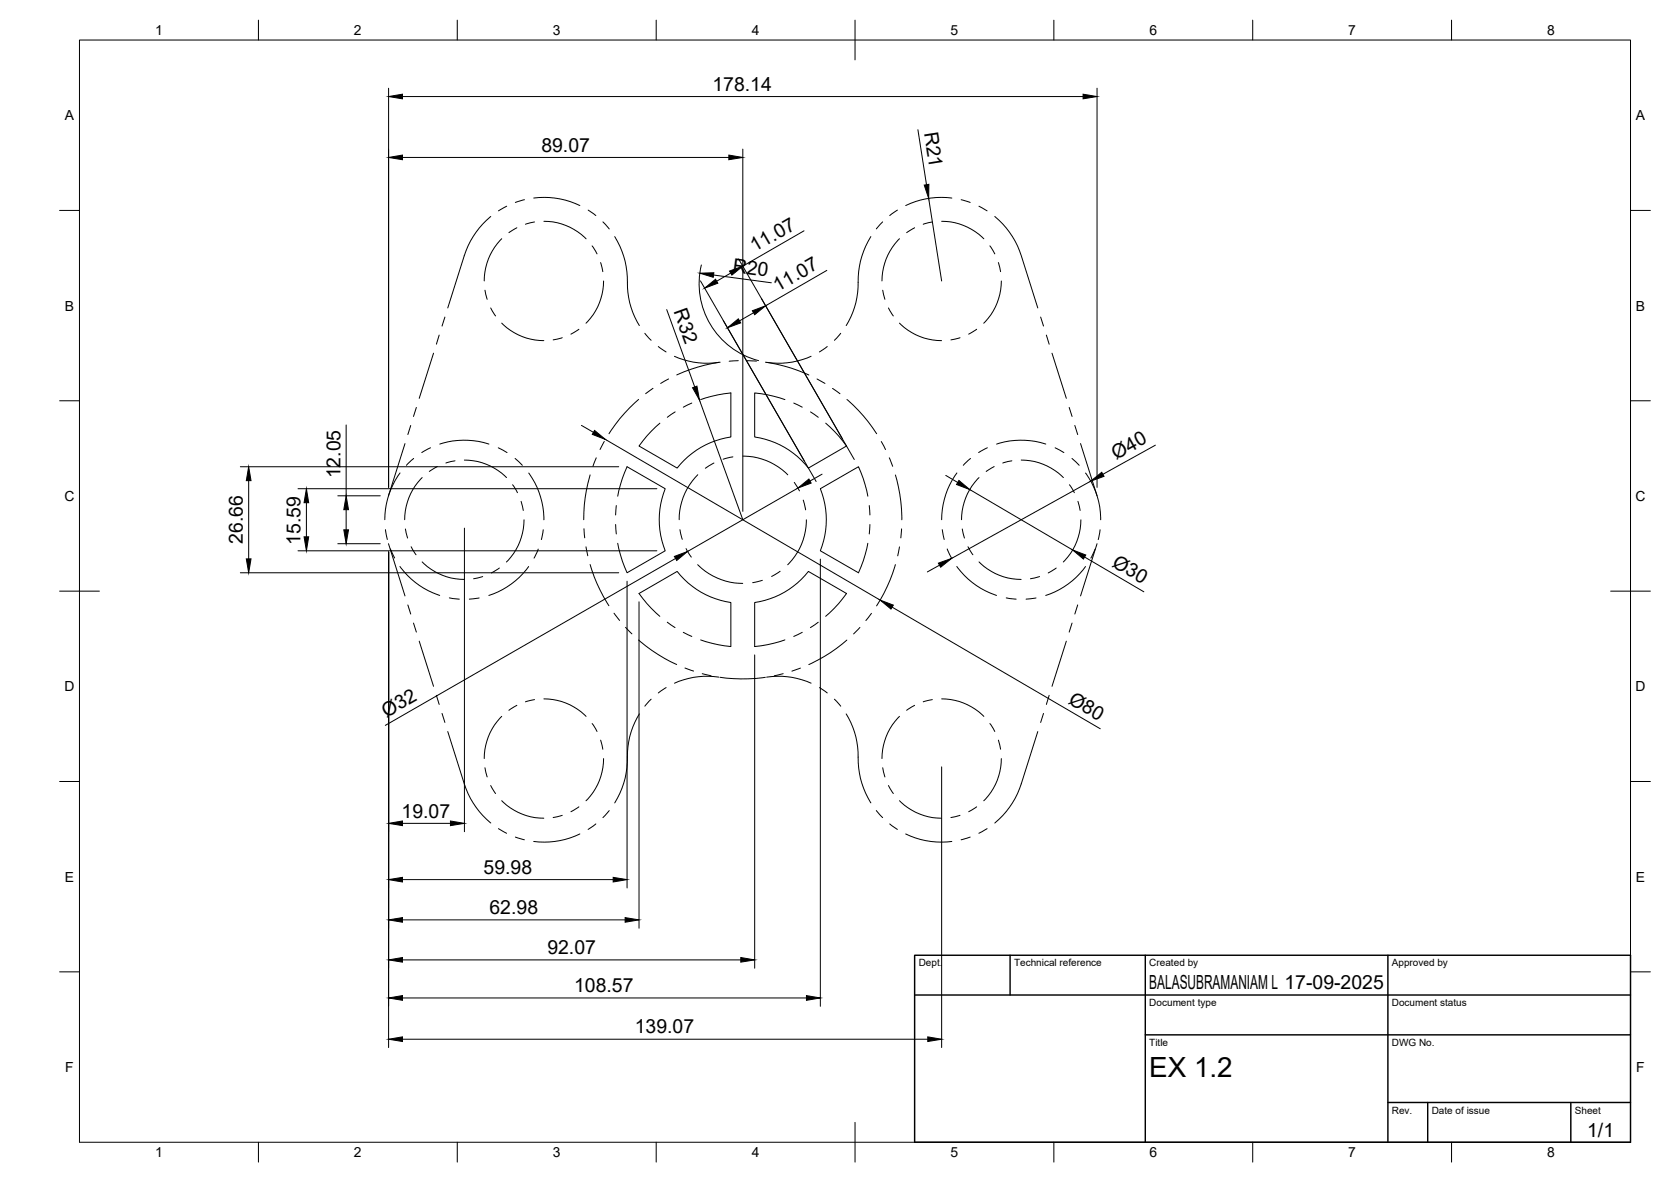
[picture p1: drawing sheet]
<svg xmlns="http://www.w3.org/2000/svg" width="420mm" height="297mm" viewBox="0 0 420 297" stroke-linecap="round" stroke-linejoin="round" font-family="sans-serif">
<!-- layer: Reference -->
<g fill="none" stroke="#000" stroke-width=".25">
<path d="M123.4 54.4a21 21 0 0 0-6.7 9.9l-4.1 13.1M126.2 60a15 15 0 0 0-4.4 10.6M127.4 51.8l-2.1 1.2M130 57.2l-2 1.3M131.9 50.2l-2.3 .7M134.2 49.8a20.6 20.6 0 0 1 11.6 1.9M134.4 55.8l-2.3 .6M136.8 55.6a14.9 14.9 0 0 1 10.6 4.4M147.9 52.8l1.9 1.4M151.6 55.8l1.6 1.7M154.6 59.5a21.6 21.6 0 0 1 3.2 12.7 20 20 0 0 0 3 9.6M219 59.5a21.6 21.6 0 0 0-3.2 12.7 20 20 0 0 1-3 9.6"/>
<path d="M221.9 55.8l-1.6 1.7M225.7 52.8l-2 1.4M226.2 60a15 15 0 0 0-4.4 10.6M230 57.2l-2 1.3M234.4 55.8l-2.3 .6M236.8 55.6a14.9 14.9 0 0 1 10.6 4.4M239.3 49.8a20.6 20.6 0 0 0-11.6 1.9M241.7 50.2l2.2 .7M246.1 51.8l2.1 1.2M250.1 54.4a21 21 0 0 1 6.7 9.9l4.1 13.1M111.9 79.7l-.8 2.2M121.9 72.9l.6 2.3"/>
<path d="M123.4 77.4l1.2 2M148.9 61.8l1.2 2M151 66l.6 2.3M151.8 70.6a14.9 14.9 0 0 1-4.5 10.6M222 72.9l.5 2.3M223.4 77.4l1.2 2M248.9 61.8l1.2 2M251 66l.6 2.3M251.8 70.6a14.9 14.9 0 0 1-4.4 10.6M261.7 79.7l.7 2.2M109 88.8l-3.6 11.3M110.4 84.2l-.7 2.3"/>
<path d="M126.2 81.2a15 15 0 0 0 10.5 4.4M141.4 84.9l-2.3 .5M145.6 82.7l-2 1.3M162.1 83.8l1.6 1.7M164.2 97.6l-1.9 1.3M165.5 87.1l2 1.3M168.1 95.2l-2 1.2M169.6 89.5a19.9 19.9 0 0 0 11.2 1.6M181.1 91a40.4 40.4 0 0 0-10.9 3.2M185.6 90.6l-2.3 .2M187.9 90.6l2.3 .2M192.5 91l2.9 .6 3.5 .9 4.5 1.7"/>
<path d="M203.9 89.5a19.9 19.9 0 0 1-11.1 1.6M205.4 95.2l2 1.2M208 87.1l-2 1.3M209.3 97.6l1.9 1.3M211.4 83.8l-1.6 1.7M226.2 81.2a14.8 14.8 0 0 0 10.5 4.4M241.4 84.9l-2.3 .5M245.6 82.7l-2 1.3M263.1 84.2l.7 2.3M264.5 88.8l3.6 11.3M100.6 118.9a19.9 19.9 0 0 0-3.8 11.7M101.8 111.5l-4.1 13.1"/>
<path d="M103.3 106.9l-.7 2.3M104 115.2l-1.8 1.7M104.7 102.4l-.7 2.3M108.2 112.5l-2.2 1.2M110 117.2l-2.1 1.3M110.6 111.6a20.1 20.1 0 0 1 12.3 0M114.4 115.8l-2.3 .6M116.8 115.6a14.9 14.9 0 0 1 10.6 4.4M125.3 112.5l2.2 1.2M129.5 115.2l1.8 1.7M132.9 118.9a19.8 19.8 0 0 1 3.9 11.7M148.4 119.3l-1.3 5.8-.3 5.5"/>
<path d="M149.9 115l-.8 2.2M151.9 110.9l-1 2.1M160.6 100.4l-2.3 2.1-2.4 2.7-2.8 3.8M169.8 103.5l-2 1.4M173.9 101.3l-2.1 1M175.5 119.3a15.8 15.8 0 0 0-4.7 11.3M176.2 100.4l4.4-1.2 3.2-.5v11.1a20.9 20.9 0 0 0-13.5 7.8l-9.6-5.5 2-2.6 3.2-3.2M179.5 116.4l-2.1 1.3M184.3 114.8l-2.5 .6M186.8 114.6a15.8 15.8 0 0 1 11.3 4.7M197.4 100.4l-4.4-1.2-3.2-.5v11.1a20.9 20.9 0 0 1 13.5 7.8l9.6-5.5-2-2.6-3.3-3.2M199.6 101.3l2.1 1"/>
<path d="M203.8 103.5l1.9 1.4M213 100.4a38.7 38.7 0 0 1 7.4 8.6M221.6 111l1.1 2M223.6 115l.9 2.2M225.1 119.4l1.2 4.8 .4 3.7 .1 2.7M240.6 118.9a19.9 19.9 0 0 0-3.8 11.7M244 115.2l-1.8 1.7M248.3 112.5l-2.2 1.2M250 117.2l-2 1.3M250.6 111.6a20.1 20.1 0 0 1 12.4 0M254.4 115.8l-2.3 .6M256.8 115.6a14.9 14.9 0 0 1 10.6 4.4"/>
<path d="M265.3 112.5l2.2 1.2M268.8 102.4l.8 2.3M269.5 115.2l1.9 1.7M270.3 106.9l.7 2.3M271.7 111.5l4.1 13.1M272.9 118.9a19.5 19.5 0 0 1 3.9 11.7M96.9 133.1l.5 2.5M97.7 136.6l4.1 13.2M98.1 138l1.1 2.2M101.9 132.9l.6 2.3M103.4 137.4l1.2 2M106.2 120a14.8 14.8 0 0 0-4.5 10.6"/>
<path d="M128.9 121.8l1.2 2M131 126l.6 2.3M131.8 130.6a14.9 14.9 0 0 1-4.5 10.6M135.3 138l-1 2.3M136.6 133.1l-.5 2.5M146.8 132.9l.2 2.3M147.3 137.4l.5 2.3M154.8 131.8l.2 2.4M155 127l-.2 2.4M155.3 124.7l1.2-4.4 1.2-3 9.6 5.5a21 21 0 0 0 0 15.6l-9.6 5.5-1.2-3-1.2-4.4M171 133.1l.6 2.4M172.5 137.9l1.3 2.1"/>
<path d="M199.7 121.2l1.3 2.2M202 125.7l.6 2.4M202.8 130.6a15.7 15.7 0 0 1-4.7 11.3M218.2 124.7l-1.1-4.4-1.2-3-9.6 5.5a21 21 0 0 1 0 15.6l9.6 5.5 1.2-3 1.1-4.4M218.6 127l.1 2.4M218.7 131.8l-.1 2.4M226.2 137.4l-.5 2.3M226.7 132.9l-.2 2.3M236.9 133.1l.5 2.5M238.2 138l1 2.2M242 132.9l.5 2.3M243.4 137.4l1.2 2"/>
<path d="M246.2 120a14.8 14.8 0 0 0-4.4 10.6M268.9 121.8l1.2 2M271 126l.6 2.3M271.8 130.6a14.9 14.9 0 0 1-4.4 10.6M275.4 138l-1.1 2.3M275.8 136.6l-4.1 13.2M276.6 133.1l-.5 2.5M100.6 142.4a20 20 0 0 0 10 7.2M102.6 152l.7 2.3M104 156.6l.7 2.2M106.2 141.2a15 15 0 0 0 10.5 4.4M113 150.2l2.5 .4"/>
<path d="M120.5 150.3l-2.5 .3M121.4 144.9l-2.3 .5M125.6 142.8l-2.1 1.2M132.9 142.4a19.9 19.9 0 0 1-10 7.2M148.4 141.9l1.7 4.8 3 5.5M154.4 154.1l1.4 1.8M157.3 157.7l1.6 1.6M165.9 154.9l-3.2-3.2-2-2.6 9.6-5.5a20.9 20.9 0 0 0 13.5 7.8v11.1l-3.2-.5-4.4-1.2M167.8 156.4l1.9 1.3M171.8 158.9l2.1 1M175.4 141.9a16 16 0 0 0 11.4 4.7M191.7 145.8l-2.4 .6"/>
<path d="M196.2 143.6l-2.2 1.3M201.7 158.9l-2.1 1M205.7 156.4l-1.9 1.3M207.6 154.9l3.3-3.2 2-2.6-9.6-5.5a20.9 20.9 0 0 1-13.5 7.8v11.1l3.2-.5 4.4-1.2M216.2 157.7l-1.6 1.6M219.1 154.1l-1.4 1.8M225.1 141.9l-2.1 5.6-2.6 4.8M240.6 142.4a20 20 0 0 0 10 7.2M246.2 141.2a14.8 14.8 0 0 0 10.6 4.4M253 150.2l2.5 .4M260.5 150.3l-2.5 .3M261.4 144.9l-2.3 .5"/>
<path d="M265.6 142.8l-2 1.2M269.6 156.6l-.8 2.2M271 152l-.7 2.3M272.9 142.4a19.9 19.9 0 0 1-10 7.2M105.4 161.1l3.6 11.4M109.7 174.7l.7 2.3M111.1 179.3l.8 2.3M130 177.3l-2 1.2M134.4 175.8l-2.3 .6M136.8 175.6a14.9 14.9 0 0 1 10.6 4.4M160.5 160.8l5 3.7 4.6 2.5M160.8 179.4a20.7 20.7 0 0 0-3.1 12.2 20.8 20.8 0 0 1-3.1 10.2"/>
<path d="M163.7 175.7l-1.6 1.8M167.5 172.8l-2 1.3M172.2 167.9l2.2 .7M176.6 169.3l2.2 .5M180.8 170.2a20.1 20.1 0 0 0-11.2 1.5M181.1 170.2l5.2 .4 3.7-.1 2.4-.3M192.8 170.2a20.1 20.1 0 0 1 11.1 1.5M196.9 169.3l-2.2 .5M201.3 167.9l-2.2 .8M206.1 172.8l1.9 1.3M209.8 175.7l1.6 1.8M212.8 179.4a20.7 20.7 0 0 1 3 12.2 20.8 20.8 0 0 0 3.2 10.2"/>
<path d="M212.9 160.9l-4 3.1-5.5 3M230 177.3l-2 1.2M234.4 175.8l-2.3 .6M236.8 175.6a14.9 14.9 0 0 1 10.6 4.4M262.4 179.3l-.7 2.3M263.8 174.7l-.7 2.3M268.1 161.1l-3.6 11.4M112.6 183.8l4.1 13.2a21 21 0 0 0 6.7 9.8M121.9 192.9l.6 2.3M123.4 197.4l1.2 2M126.2 180a14.8 14.8 0 0 0-4.4 10.6M148.9 181.8l1.2 2"/>
<path d="M151 186l.6 2.3M151.8 190.6a14.9 14.9 0 0 1-4.5 10.6M222 192.9l.5 2.3M223.4 197.4l1.2 2M226.2 180a14.8 14.8 0 0 0-4.4 10.6M248.9 181.8l1.2 2M251 186l.6 2.3M251.8 190.6a14.9 14.9 0 0 1-4.4 10.6M260.9 183.8l-4.1 13.2a21 21 0 0 1-6.7 9.8M125.3 208.2l2.1 1.2M126.2 201.2a15 15 0 0 0 10.5 4.4M129.6 210.4l2.2 .6"/>
<path d="M141.4 204.9l-2.3 .6M145.6 202.8l-2 1.2M145.8 209.6a20.6 20.6 0 0 1-11.6 1.9M149.8 207.1l-1.9 1.3M153.2 203.7l-1.6 1.8M220.3 203.7l1.6 1.8M223.7 207.1l1.9 1.3M226.2 201.2a14.8 14.8 0 0 0 10.5 4.4M227.7 209.6a20.6 20.6 0 0 0 11.6 1.9M241.4 204.9l-2.3 .6M243.9 210.4l-2.2 .6M245.6 202.8l-2 1.2"/>
<path d="M248.2 208.2l-2.1 1.2"/>
</g>
<!-- layer: BORDER -->
<g fill="none" stroke="#000" stroke-width=".25">
<path d="M20 10.1h390v276.9h-390zM65 5.1v5M115 5.1v5M165 5.1v5M215 5.1v10M265 5.1v5M315 5.1v5M365 5.1v5M15 52.9h5M410 52.9h5M15 100.7h5M410 100.7h5"/>
<path d="M15 148.6h10M405 148.6h10M15 196.4h5M410 196.4h5M15 244.2h5M410 244.2h5M65 287v5M115 287v5M165 287v5M215 282.1v9.9M265 287v5M315 287v5"/>
<path d="M365 287v5"/>
</g>
<!-- layer: TITLEBLOCK -->
<path d="M230 240.1h180v46.9h-180zM230 250h180M254 240.1v9.9M288 240.1v46.9M349 240.1v46.9M288 260.1h122M349 277.1h61M359 277.1v9.9M395 277.1v9.9" fill="none" stroke="#000" stroke-width=".36"/>
<!-- layer: FD_Dimensions -->
<g fill="none" stroke="#000" stroke-width=".25">
<path d="M97.7 22.2v100.3M101.2 24.3h171.1M101.2 39.6h82.1M186.8 37.5v91M230.8 32.6l2.2 13.8M275.8 22.2v100.3M202.2 58l-15.4 8.9M233.5 49.9l3.3 20.7M167.6 77.8l7.1 19.4M176.1 70.6l29.1 50.4M176.4 66.6a20 20 0 0 0 14.3 24M179.4 69.1l14.6 2"/>
<path d="M183.7 68.6l-3.5 2.1M185.7 65.1l29.1 50.4M189.5 78.6l-3.6 2M207.9 68l-15.4 8.8M60.4 117.3h95.2M87 106.8v17.8M146.2 106.9l3 1.8M152.2 110.4l69.1 40.4M175.9 100.5l10.9 30.1M206.7 119.2l-3 1.7M237.8 119.5l3 1.7M290.5 111.9l-13.2 7.3"/>
<path d="M62.5 120.8v19.6M74.9 138.4h90.3M74.9 122.8h90.3M77 126.3v8.6M84.9 136.6h10.7M84.9 124.6h10.7M87 128.1v5M97.7 138.7v124.6M116.8 132.7v76.3M200.6 122.6l-27.7 16M243.8 123l25.9 15.2M272.7 140l14.9 8.7"/>
<path d="M274.3 120.9l-35 19.4M60.4 143.9h95.2M157.7 146.1v77M160.7 151.2v82.1M169.9 140.3l-73 42M206.3 140.5v112.4M224.3 152.6l52.3 30.5M236.2 142l-3 1.7M189.8 164.6v78.7M236.8 192.7v70.6M101.2 206.9h12.1M101.2 231.2h56"/>
<path d="M101.2 221.1h53M101.2 250.8h101.6M101.2 241.2h85.1M101.2 261.2h132.1"/>
</g>
<g fill="#000" stroke="#000" stroke-width=".25">
<path d="M97.7 24.3l3.5-.6v1.1zM97.7 39.6l3.5-.6v1.1zM183.3 39l3.5 .6-3.5 .5zM272.3 23.7l3.5 .6-3.5 .5zM232.4 46.5l1.2-.2-.1 3.6zM176 68.7l3.5-.2-.2 1.2zM177.2 72.4l2.7-2.2 .6 1zM183.4 68.1l3.4-1.2-2.8 2.2zM189.2 78.1l3.3-1.3-2.7 2.3zM174.1 97.4l1.1-.4 .7 3.5zM182.9 82.4l2.8-2.3 .5 1zM149.5 108.2l2.7 2.2-3.3-1.2z"/>
<path d="M274.3 120.9l2.7-2.2 .6 1zM62.5 117.3l.6 3.5h-1.2zM76.5 134.9h1.1l-.6 3.5zM77 122.8l.6 3.5h-1.1zM86.4 133.1h1.2l-.6 3.5zM87 124.6l.6 3.5h-1.2zM169.6 139.8l3.3-1.2-2.7 2.3zM200.6 122.6l2.8-2.2 .6 1zM241.1 120.7l2.7 2.3-3.3-1.2zM269.7 138.2l3.3 1.3-.6 1zM61.9 140.4h1.2l-.6 3.5zM221.3 150.8l3.3 1.3-.6 1z"/>
<path d="M235.9 141.5l3.4-1.2-2.8 2.2zM97.7 206.9l3.5-.6v1.2zM113.3 206.3l3.5 .6-3.5 .6zM97.7 231.2l3.5-.6v1.2zM97.7 221.1l3.5-.6v1.1zM154.2 220.5l3.5 .6-3.5 .5zM157.2 230.6l3.5 .6-3.5 .6zM97.7 250.8l3.5-.6v1.2zM97.7 241.2l3.5-.6v1.2zM186.3 240.6l3.5 .6-3.5 .6zM202.8 250.2l3.5 .6-3.5 .6zM97.7 261.2l3.5-.6v1.1z"/>
<path d="M233.3 260.6l3.5 .6-3.5 .5z"/>
</g>
<text font-size="7" x="289" y="270.6">EX 1.2</text>
<g font-size="4.9">
<text x="179.1" y="22.8">178.14</text>
<text x="232.3" y="33.4" transform="rotate(81 232.3 33.4)">R21</text>
<text x="136.1" y="38.1">89.07</text>
<text x="189.8" y="63.4" transform="rotate(-30 189.8 63.4)">11.07</text>
<text x="184.1" y="68.3" transform="rotate(8 184.1 68.3)">R20</text>
<text x="195.6" y="73.4" transform="rotate(-30 195.6 73.4)">11.07</text>
<text x="169.4" y="78.3" transform="rotate(70 169.4 78.3)">R32</text>
<text x="280.7" y="115.6" transform="rotate(-29 280.7 115.6)">Ø40</text>
<text x="85.6" y="120.2" transform="rotate(-90 85.6 120.2)">12.05</text>
<text x="61.1" y="136.7" transform="rotate(-90 61.1 136.7)">26.66</text>
<text x="75.6" y="136.9" transform="rotate(-90 75.6 136.9)">15.59</text>
<text x="279.4" y="142.1" transform="rotate(30 279.4 142.1)">Ø30</text>
<text x="268.4" y="176.6" transform="rotate(30 268.4 176.6)">Ø80</text>
<text x="97.2" y="180.3" transform="rotate(-30 97.2 180.3)">Ø32</text>
<text x="101" y="205.5">19.07</text>
<text x="121.6" y="219.6">59.98</text>
<text x="123.1" y="229.7">62.98</text>
<text x="137.6" y="239.8">92.07</text>
<text x="144.4" y="249.3">108.57</text>
<text x="289" y="248.5">BALASUBRAMANIAM L 17-09-2025</text>
<text x="159.6" y="259.7">139.07</text>
<text x="399.1" y="285.7">1/1</text>
</g>
<g font-size="3.5">
<text x="39" y="8.8">1</text>
<text x="89" y="8.8">2</text>
<text x="139" y="8.8">3</text>
<text x="189" y="8.8">4</text>
<text x="239" y="8.8">5</text>
<text x="289" y="8.8">6</text>
<text x="339" y="8.8">7</text>
<text x="389" y="8.8">8</text>
<text x="16.3" y="30.2">A</text>
<text x="411.3" y="30.2">A</text>
<text x="16.3" y="78">B</text>
<text x="411.3" y="78">B</text>
<text x="16.2" y="125.9">C</text>
<text x="411.2" y="125.9">C</text>
<text x="16.2" y="173.7">D</text>
<text x="411.2" y="173.7">D</text>
<text x="16.3" y="221.6">E</text>
<text x="411.3" y="221.6">E</text>
<text x="16.4" y="269.4">F</text>
<text x="411.4" y="269.4">F</text>
<text x="39" y="290.8">1</text>
<text x="89" y="290.8">2</text>
<text x="139" y="290.8">3</text>
<text x="189" y="290.8">4</text>
<text x="239" y="290.8">5</text>
<text x="289" y="290.8">6</text>
<text x="339" y="290.8">7</text>
<text x="389" y="290.8">8</text>
</g>
<g font-size="2.5">
<text x="231" y="242.9">Dept.</text>
<text x="255" y="242.9">Technical reference</text>
<text x="289" y="242.9">Created by</text>
<text x="350" y="242.9">Approved by</text>
<text x="289" y="252.8">Document type</text>
<text x="350" y="252.8">Document status</text>
<text x="289" y="262.9">Title</text>
<text x="350" y="262.9">DWG No.</text>
<text x="350" y="279.9">Rev.</text>
<text x="360" y="279.9">Date of issue</text>
<text x="396" y="279.9">Sheet</text>
</g>
</svg>
